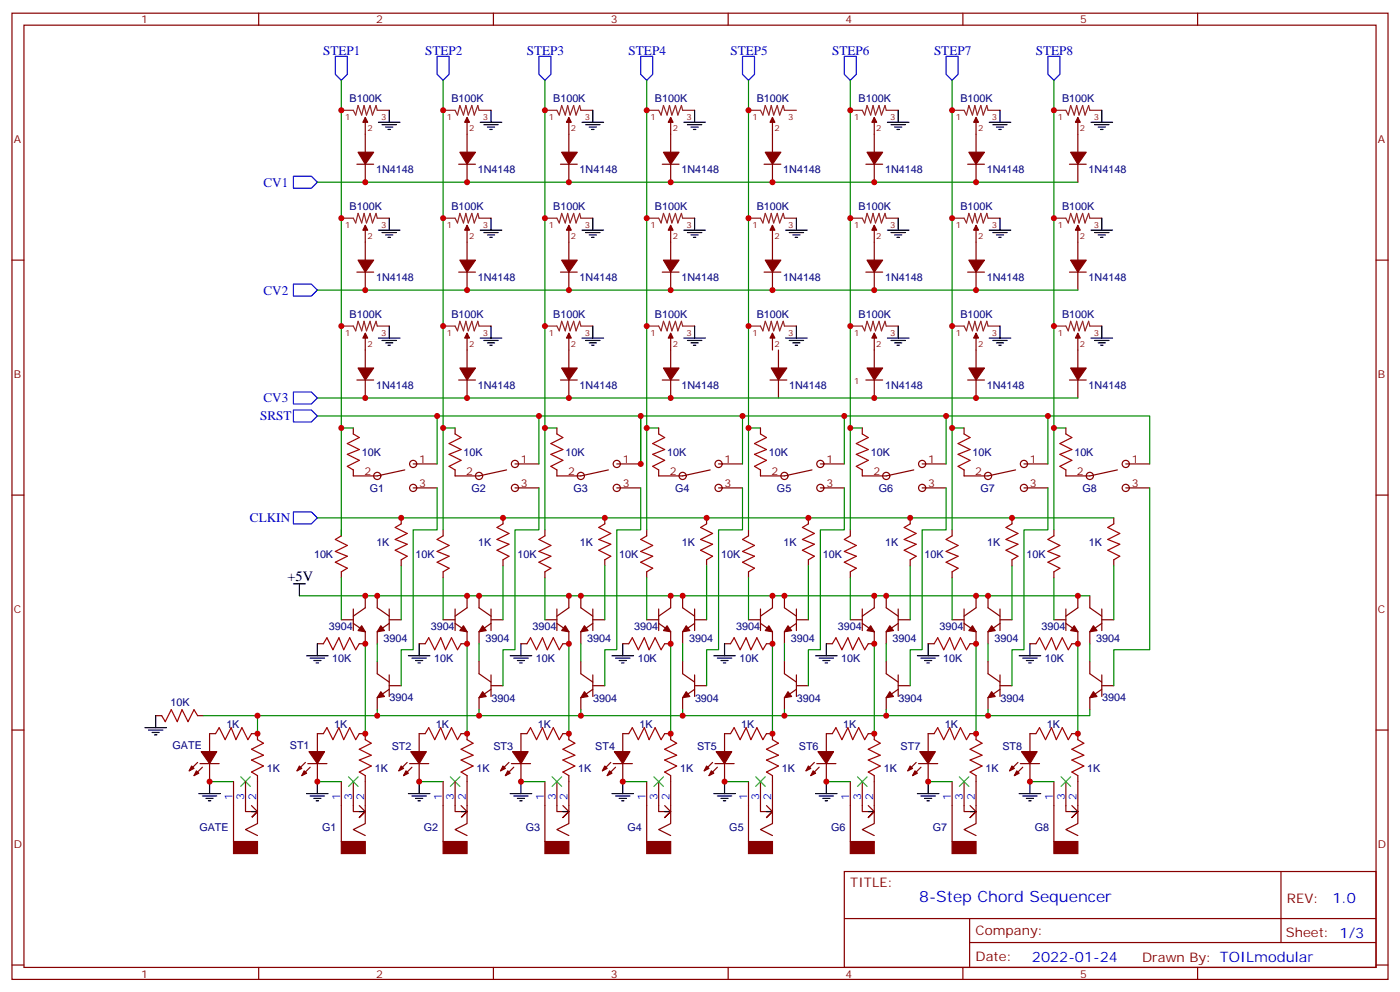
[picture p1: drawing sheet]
<svg xmlns="http://www.w3.org/2000/svg" width="412mm" height="292mm" viewBox="0 0 412 292" stroke-linecap="round" stroke-linejoin="round" font-family="sans-serif">
<g fill="none" stroke="#870000" stroke-width=".35">
<path d="M3.5 3.9h405.4v284.3h-405.4zM7.1 7.4h398.2v277.3h-398.2zM76.2 3.9v3.5M145.3 3.9v3.5M214.5 3.9v3.5M283.6 3.9v3.5M352.8 3.9v3.5M107.6 36v8.8M137.6 36v8.8M167.6 36v8.8M197.6 36v8.8M227.5 36v8.8"/>
<path d="M257.5 36v8.8M287.5 36v8.8M317.5 36v8.8M105.1 48.3h5M107.6 48.3v5.3M135.1 48.3h5M137.6 48.3v5.3M165.1 48.3h4.9M167.6 48.3v5.3M195.1 48.3h4.9M197.6 48.3v5.3M225.1 48.3h4.9"/>
<path d="M227.5 48.3v5.3M255.1 48.3h4.9M257.5 48.3v5.3M285 48.3h5M287.5 48.3v5.3M315 48.3h5M317.5 48.3v5.3M3.5 76.6h3.6M107.6 67.7v8.9M137.6 67.7v8.9M167.6 67.7v8.9M197.6 67.7v8.9"/>
<path d="M227.5 67.7v8.9M257.5 67.7v8.9M287.5 67.7v8.9M317.5 67.7v8.9M405.3 76.6h3.6M105.1 80.1h5M107.6 80.1v5.3M107.6 99.5v8.8M135.1 80.1h5M137.6 80.1v5.3M137.6 99.5v8.8M165.1 80.1h4.9"/>
<path d="M167.6 80.1v5.3M167.6 99.5v8.8M195.1 80.1h4.9M197.6 80.1v5.3M197.6 99.5v8.8M225.1 80.1h4.9M227.5 80.1v5.3M227.5 99.5v3.5M255.1 80.1h4.9M257.5 80.1v5.3M257.5 99.5v8.8M285 80.1h5"/>
<path d="M287.5 80.1v5.3M287.5 99.5v8.8M315 80.1h5M317.5 80.1v5.3M317.5 99.5v8.8M105.1 111.8h5M107.6 111.8v5.3M135.1 111.8h5M137.6 111.8v5.3M165.1 111.8h4.9M167.6 111.8v5.3M195.1 111.8h4.9"/>
<path d="M197.6 111.8v5.3M226.8 111.8h5M229.3 103v5.3M229.3 111.8v5.3M255.1 111.8h4.9M257.5 111.8v5.3M285 111.8h5M287.5 111.8v5.3M315 111.8h5M317.5 111.8v5.3M104.1 125.9v1.8M104.1 138.3v1.8h7l8.1-1.8"/>
<path d="M121.7 136.5h7.1M134.1 138.3v1.8h7l8.1-1.8M134.1 125.9v1.8M151.7 136.5h7M164 138.3v1.8h7.1l8.1-1.8M164 125.9v1.8M181.7 136.5h7M194 138.3v1.8h7.1l8.1-1.8M194 125.9v1.8M211.7 136.5h7M224 138.3v1.8h7.1l8.1-1.8M224 125.9v1.8"/>
<path d="M241.7 136.5h7M254 138.3v1.8h7.1l8.1-1.8M254 125.9v1.8M271.6 136.5h7.1M284 138.3v1.8h7l8.2-1.8M284 125.9v1.8M301.6 136.5h7.1M314 138.3v1.8h7l8.1-1.8M314 125.9v1.8M331.6 136.5h7.1M3.5 145.7h3.6M100.5 155.9v1.8"/>
<path d="M118.2 152.4v1.8M121.7 143.6h7.1M130.5 155.9v1.8M148.2 152.4v1.8M151.7 143.6h7M160.5 155.9v1.8M178.2 152.4v1.8M181.7 143.6h7M190.5 155.9v1.8M208.1 152.4v1.8M211.7 143.6h7M220.5 155.9v1.8"/>
<path d="M238.1 152.4v1.8M241.7 143.6h7M250.5 155.9v1.8M268.1 152.4v1.8M271.6 143.6h7.1M280.5 155.9v1.8M298.1 152.4v1.8M301.6 143.6h7.1M310.4 155.9v1.8M328.1 152.4v1.8M331.6 143.6h7.1M405.3 145.7h3.6"/>
<path d="M100.5 168.3v1.7M104.1 179.2v6.4M107.6 175.3v3.6l-3.5 2.4M111.1 175.3v3.6l3.6 2.4M114.7 179.2v6.4M118.2 164.7v1.8M130.5 168.3v1.7M134.1 179.2v6.4M137.6 175.3v3.6l-3.5 2.4M141.1 175.3v3.6l3.5 2.4M144.6 179.2v6.4M148.2 164.7v1.8"/>
<path d="M160.5 168.3v1.7M164 179.2v6.4M167.6 175.3v3.6l-3.6 2.4M171.1 175.3v3.6l3.5 2.4M174.6 179.2v6.4M178.2 164.7v1.8M190.5 168.3v1.7M194 179.2v6.4M197.6 175.3v3.6l-3.6 2.4M201.1 175.3v3.6l3.5 2.4M204.6 179.2v6.4M208.1 164.7v1.8"/>
<path d="M220.5 168.3v1.7M224 179.2v6.4M227.5 175.3v3.6l-3.5 2.4M231.1 175.3v3.6l3.5 2.4M234.6 179.2v6.4M238.1 164.7v1.8M250.5 168.3v1.7M254 179.2v6.4M257.5 175.3v3.6l-3.5 2.4M261.1 175.3v3.6l3.5 2.4M264.6 179.2v6.4M268.1 164.7v1.8"/>
<path d="M280.5 168.3v1.7M284 179.2v6.4M287.5 175.3v3.6l-3.5 2.4M291 175.3v3.6l3.6 2.4M294.6 179.2v6.4M298.1 164.7v1.8M310.4 168.3v1.7M314 179.2v6.4M317.5 175.3v3.6l-3.5 2.4M321 175.3v3.6l3.6 2.4M324.6 179.2v6.4M328.1 164.7v1.8"/>
<path d="M93.5 189.4h1.7M100.5 182.4h3.6M104.1 183.4l3.5 2.5v3.5h-1.8M111.1 194.7v3.6l3.6 2.4M114.7 182.4h3.5M114.7 198.6v6.4M114.7 183.4l-3.6 2.5v3.5M123.5 189.4h1.7M130.5 182.4h3.6M134.1 183.4l3.5 2.5v3.5h-1.8M141.1 194.7v3.6l3.5 2.4M144.6 182.4h3.6"/>
<path d="M144.6 198.6v6.4M144.6 183.4l-3.5 2.5v3.5M153.5 189.4h1.7M160.5 182.4h3.5M164 183.4l3.6 2.5v3.5h-1.8M171.1 194.7v3.6l3.5 2.4M174.6 182.4h3.6M174.6 198.6v6.4M174.6 183.4l-3.5 2.5v3.5M183.4 189.4h1.8M190.5 182.4h3.5M194 183.4l3.6 2.5v3.5h-1.8"/>
<path d="M201.1 194.7v3.6l3.5 2.4M204.6 182.4h3.5M204.6 198.6v6.4M204.6 183.4l-3.5 2.5v3.5M213.4 189.4h1.8M220.5 182.4h3.5M224 183.4l3.5 2.5v3.5h-1.7M231.1 194.7v3.6l3.5 2.4M234.6 182.4h3.5M234.6 198.6v6.4M234.6 183.4l-3.5 2.5v3.5M243.4 189.4h1.8"/>
<path d="M250.5 182.4h3.5M254 183.4l3.5 2.5v3.5h-1.7M261.1 194.7v3.6l3.5 2.4M264.6 182.4h3.5M264.6 198.6v6.4M264.6 183.4l-3.5 2.5v3.5M273.4 189.4h1.8M280.5 182.4h3.5M284 183.4l3.5 2.5v3.5h-1.7M291 194.7v3.6l3.6 2.4M294.6 182.4h3.5M294.6 198.6v6.4"/>
<path d="M294.6 183.4l-3.6 2.5v3.5M303.4 189.4h1.8M310.4 182.4h3.6M314 183.4l3.5 2.5v3.5h-1.8M321 194.7v3.6l3.6 2.4M324.6 182.4h3.5M324.6 198.6v6.4M324.6 183.4l-3.6 2.5v3.5M3.5 214.8h3.6M45.9 210.6h1.7M58.2 210.6h1.8M63.5 215.9h-1.8v5.3"/>
<path d="M74.1 215.9h1.7v1.8M95.2 215.9h-1.7v5.3M105.8 215.9h1.8v1.8M114.7 202.8l-3.6 2.5v3.5M114.7 201.8h3.5M125.2 215.9h-1.7v5.3M135.8 215.9h1.8v1.8M144.6 202.8l-3.5 2.5v3.5M144.6 201.8h3.6M155.2 215.9h-1.7v5.3M165.8 215.9h1.8v1.8M174.6 202.8l-3.5 2.5v3.5"/>
<path d="M174.6 201.8h3.6M185.2 215.9h-1.8v5.3M195.8 215.9h1.8v1.8M204.6 202.8l-3.5 2.5v3.5M204.6 201.8h3.5M215.2 215.9h-1.8v5.3M225.8 215.9h1.7v1.8M234.6 202.8l-3.5 2.5v3.5M234.6 201.8h3.5M245.2 215.9h-1.8v5.3M255.8 215.9h1.7v1.8M264.6 202.8l-3.5 2.5v3.5"/>
<path d="M264.6 201.8h3.5M275.2 215.9h-1.8v5.3M285.8 215.9h1.7v1.8M294.6 202.8l-3.6 2.5v3.5M294.6 201.8h3.5M305.2 215.9h-1.8v5.3M315.7 215.9h1.8v1.8M324.6 202.8l-3.6 2.5v3.5M324.6 201.8h3.5M405.3 214.8h3.6M58.2 224.4l-2.5 2.4M58.9 224.7h5.7"/>
<path d="M59.6 225.8l-2.5 2.4M61.7 224.7v5.3M68.8 230v17.6M72.3 230v8.8h3.5l-1.7 1.8 1.7-1.8-1.7-1.7M75.8 228.2v14.2l-3.5 1.7 3.5 1.8M90 224.4l-2.5 2.4M90.7 224.7h5.6M91.4 225.8l-2.5 2.4M93.5 224.7v5.3M100.5 230v17.6M104.1 230v8.8h3.5l-1.8 1.8 1.8-1.8-1.8-1.7M107.6 228.2v14.2l-3.5 1.7 3.5 1.8"/>
<path d="M119.9 224.4l-2.4 2.4M120.6 224.7h5.7M121.4 225.8l-2.5 2.4M123.5 224.7v5.3M130.5 230v17.6M134.1 230v8.8h3.5l-1.8 1.8 1.8-1.8-1.8-1.7M137.6 228.2v14.2l-3.5 1.7 3.5 1.8M149.9 224.4l-2.4 2.4M150.6 224.7h5.7M151.3 225.8l-2.4 2.4M153.5 224.7v5.3M160.5 230v17.6"/>
<path d="M164 230v8.8h3.6l-1.8 1.8 1.8-1.8-1.8-1.7M167.6 228.2v14.2l-3.6 1.7 3.6 1.8M179.9 224.4l-2.5 2.4M180.6 224.7h5.7M181.3 225.8l-2.4 2.4M183.4 224.7v5.3M190.5 230v17.6M194 230v8.8h3.6l-1.8 1.8 1.8-1.8-1.8-1.7M197.6 228.2v14.2l-3.6 1.7 3.6 1.8M209.9 224.4l-2.5 2.4M210.6 224.7h5.7M211.3 225.8l-2.5 2.4"/>
<path d="M213.4 224.7v5.3M220.5 230v17.6M224 230v8.8h3.5l-1.7 1.8 1.7-1.8-1.7-1.7M227.5 228.2v14.2l-3.5 1.7 3.5 1.8M239.9 224.4l-2.5 2.4M240.6 224.7h5.6M241.3 225.8l-2.5 2.4M243.4 224.7v5.3M250.5 230v17.6M254 230v8.8h3.5l-1.7 1.8 1.7-1.8-1.7-1.7M257.5 228.2v14.2l-3.5 1.7 3.5 1.8M269.9 224.4l-2.5 2.4"/>
<path d="M270.6 224.7h5.6M271.3 225.8l-2.5 2.4M273.4 224.7v5.3M280.5 230v17.6M284 230v8.8h3.5l-1.7 1.8 1.7-1.8-1.7-1.7M287.5 228.2v14.2l-3.5 1.7 3.5 1.8M299.9 224.4l-2.5 2.4M300.6 224.7h5.6M301.3 225.8l-2.5 2.4M303.4 224.7v5.3M310.4 230v17.6M314 230v8.8h3.5l-1.8 1.8 1.8-1.8-1.8-1.7"/>
<path d="M317.5 228.2v14.2l-3.5 1.7 3.5 1.8M248.7 256.5h156.6v28.2h-156.6zM377.3 256.5v20.9M248.7 270.3h156.5M285.6 277.4h119.6M285.6 270.3v14.1M3.5 284h3.6M76.2 284.7v3.5M145.3 284.7v3.5M214.5 284.7v3.5M283.6 284.7v3.5M352.8 284.7v3.5"/>
<path d="M405.3 284h3.6"/>
<circle cx="121.7" cy="136.5" r="1.06"/>
<circle cx="151.7" cy="136.5" r="1.06"/>
<circle cx="181.7" cy="136.5" r="1.06"/>
<circle cx="211.7" cy="136.5" r="1.06"/>
<circle cx="241.7" cy="136.5" r="1.06"/>
<circle cx="271.6" cy="136.5" r="1.06"/>
<circle cx="301.6" cy="136.5" r="1.06"/>
<circle cx="331.6" cy="136.5" r="1.06"/>
<circle cx="111.1" cy="140.1" r="1.06"/>
<circle cx="121.7" cy="143.6" r="1.06"/>
<circle cx="141.1" cy="140.1" r="1.06"/>
<circle cx="151.7" cy="143.6" r="1.06"/>
<circle cx="171.1" cy="140.1" r="1.06"/>
<circle cx="181.7" cy="143.6" r="1.06"/>
<circle cx="201.1" cy="140.1" r="1.06"/>
<circle cx="211.7" cy="143.6" r="1.06"/>
<circle cx="231.1" cy="140.1" r="1.06"/>
<circle cx="241.7" cy="143.6" r="1.06"/>
<circle cx="261.1" cy="140.1" r="1.06"/>
<circle cx="271.6" cy="143.6" r="1.06"/>
<circle cx="291" cy="140.1" r="1.06"/>
<circle cx="301.6" cy="143.6" r="1.06"/>
<circle cx="321" cy="140.1" r="1.06"/>
<circle cx="331.6" cy="143.6" r="1.06"/>
</g>
<g fill="#870000" stroke="#870000" stroke-width=".35">
<path d="M105.5 44.8h4.6l-2.5 3.5z"/>
<path d="M135.5 44.8h4.6l-2.5 3.5z"/>
<path d="M165.5 44.8h4.5l-2.4 3.5z"/>
<path d="M195.4 44.8h4.6l-2.4 3.5z"/>
<path d="M315.4 44.8h4.6l-2.5 3.5z"/>
<path d="M285.4 44.8h4.6l-2.5 3.5z"/>
<path d="M255.4 44.8h4.6l-2.5 3.5z"/>
<path d="M225.4 44.8h4.6l-2.5 3.5z"/>
<path d="M225.4 76.6h4.6l-2.5 3.5z"/>
<path d="M255.4 76.6h4.6l-2.5 3.5z"/>
<path d="M285.4 76.6h4.6l-2.5 3.5z"/>
<path d="M315.4 76.6h4.6l-2.5 3.5z"/>
<path d="M195.4 76.6h4.6l-2.4 3.5z"/>
<path d="M165.5 76.6h4.5l-2.4 3.5z"/>
<path d="M135.5 76.6h4.6l-2.5 3.5z"/>
<path d="M105.5 76.6h4.6l-2.5 3.5z"/>
<path d="M227.2 108.3h4.6l-2.5 3.5z"/>
<path d="M255.4 108.3h4.6l-2.5 3.5z"/>
<path d="M285.4 108.3h4.6l-2.5 3.5z"/>
<path d="M315.4 108.3h4.6l-2.5 3.5z"/>
<path d="M195.4 108.3h4.6l-2.4 3.5z"/>
<path d="M165.5 108.3h4.5l-2.4 3.5z"/>
<path d="M135.5 108.3h4.6l-2.5 3.5z"/>
<path d="M105.5 108.3h4.6l-2.5 3.5z"/>
<path d="M106.5 184.1l1.1 1.8-2.1-.3z"/>
<path d="M89.6 226.8l.7 .7-1.4 .7z"/>
<path d="M88.2 225.4l.7 .7-1.4 .7z"/>
<path d="M91 221.2h4.6l-2.1 3.5z"/>
<path d="M100.5 247.6h7.1v3.6h-7.1z"/>
<path d="M112.2 184.1l1 1.5-2.1 .3z"/>
<path d="M130.5 247.6h7.1v3.6h-7.1z"/>
<path d="M136.5 184.1l1.1 1.8-2.1-.3z"/>
<path d="M142.2 184.1l1 1.5-2.1 .3z"/>
<path d="M119.6 226.8l.7 .7-1.4 .7z"/>
<path d="M118.2 225.4l.7 .7-1.4 .7z"/>
<path d="M121 221.2h4.6l-2.1 3.5z"/>
<path d="M172.2 184.1l1 1.5-2.1 .3z"/>
<path d="M166.5 184.1l1.1 1.8-2.1-.3z"/>
<path d="M160.5 247.6h7.1v3.6h-7.1z"/>
<path d="M149.6 226.8l.7 .7-1.4 .7z"/>
<path d="M148.2 225.4l.7 .7-1.4 .7z"/>
<path d="M151 221.2h4.6l-2.1 3.5z"/>
<path d="M202.1 184.1l1.1 1.5-2.1 .3z"/>
<path d="M196.5 184.1l1.1 1.8-2.2-.3z"/>
<path d="M190.5 247.6h7.1v3.6h-7.1z"/>
<path d="M179.6 226.8l.7 .7-1.4 .7z"/>
<path d="M178.2 225.4l.7 .7-1.5 .7z"/>
<path d="M181 221.2h4.6l-2.2 3.5z"/>
<path d="M232.1 184.1l1.1 1.5-2.1 .3z"/>
<path d="M226.5 184.1l1 1.8-2.1-.3z"/>
<path d="M220.5 247.6h7v3.6h-7z"/>
<path d="M209.5 226.8l.8 .7-1.5 .7z"/>
<path d="M208.1 225.4l.7 .7-1.4 .7z"/>
<path d="M211 221.2h4.5l-2.1 3.5z"/>
<path d="M262.1 184.1l1.1 1.5-2.1 .3z"/>
<path d="M256.5 184.1l1 1.8-2.1-.3z"/>
<path d="M250.5 247.6h7v3.6h-7z"/>
<path d="M239.5 226.8l.7 .7-1.4 .7z"/>
<path d="M238.1 225.4l.7 .7-1.4 .7z"/>
<path d="M240.9 221.2h4.6l-2.1 3.5z"/>
<path d="M292.1 184.1l1.1 1.5-2.2 .3z"/>
<path d="M286.5 184.1l1 1.8-2.1-.3z"/>
<path d="M280.5 247.6h7v3.6h-7z"/>
<path d="M269.5 226.8l.7 .7-1.4 .7z"/>
<path d="M268.1 225.4l.7 .7-1.4 .7z"/>
<path d="M270.9 221.2h4.6l-2.1 3.5z"/>
<path d="M322.1 184.1l1 1.5-2.1 .3z"/>
<path d="M316.4 184.1l1.1 1.8-2.1-.3z"/>
<path d="M310.4 247.6h7.1v3.6h-7.1z"/>
<path d="M299.5 226.8l.7 .7-1.4 .7z"/>
<path d="M298.1 225.4l.7 .7-1.4 .7z"/>
<path d="M300.9 221.2h4.6l-2.1 3.5z"/>
<path d="M112.2 203.6l1 1.4-2.1 .3z"/>
<path d="M142.2 203.6l1 1.4-2.1 .3z"/>
<path d="M172.2 203.6l1 1.4-2.1 .3z"/>
<path d="M202.1 203.6l1.1 1.4-2.1 .3z"/>
<path d="M232.1 203.6l1.1 1.4-2.1 .3z"/>
<path d="M262.1 203.6l1.1 1.4-2.1 .3z"/>
<path d="M292.1 203.6l1.1 1.4-2.2 .3z"/>
<path d="M322.1 203.6l1 1.4-2.1 .3z"/>
<path d="M68.8 247.6h7v3.6h-7z"/>
<path d="M57.9 226.8l.7 .7-1.5 .7z"/>
<path d="M56.4 225.4l.7 .7-1.4 .7z"/>
<path d="M59.3 221.2h4.6l-2.2 3.5z"/>
<path d="M107.6 34.6l.7 1.4h-1.4z"/>
<path d="M137.6 34.6l.7 1.4h-1.4z"/>
<path d="M167.6 34.6l.7 1.4h-1.4z"/>
<path d="M197.6 34.6l.7 1.4h-1.5z"/>
<path d="M227.5 34.6l.7 1.4h-1.4z"/>
<path d="M257.5 34.6l.7 1.4h-1.4z"/>
<path d="M287.5 34.6l.7 1.4h-1.4z"/>
<path d="M317.5 34.6l.7 1.4h-1.4z"/>
<path d="M107.6 66.3l.7 1.4h-1.4z"/>
<path d="M137.6 66.3l.7 1.4h-1.4z"/>
<path d="M167.6 66.3l.7 1.4h-1.4z"/>
<path d="M197.6 66.3l.7 1.4h-1.5z"/>
<path d="M227.5 66.3l.7 1.4h-1.4z"/>
<path d="M257.5 66.3l.7 1.4h-1.4z"/>
<path d="M287.5 66.3l.7 1.4h-1.4z"/>
<path d="M317.5 66.3l.7 1.4h-1.4z"/>
<path d="M107.6 98.1l.7 1.4h-1.4z"/>
<path d="M137.6 98.1l.7 1.4h-1.4z"/>
<path d="M167.6 98.1l.7 1.4h-1.4z"/>
<path d="M197.6 98.1l.7 1.4h-1.5z"/>
<path d="M227.5 98.1l.7 1.4h-1.4z"/>
<path d="M257.5 98.1l.7 1.4h-1.4z"/>
<path d="M287.5 98.1l.7 1.4h-1.4z"/>
<path d="M317.5 98.1l.7 1.4h-1.4z"/>
</g>
<g fill="none" stroke="#00f" stroke-width=".35">
<path d="M98.8 16.6h3.5v5.3l-1.8 1.7-1.7-1.7zM128.8 16.6h3.5v5.3l-1.8 1.7-1.7-1.7zM158.7 16.6h3.6v5.3l-1.8 1.7-1.8-1.7zM188.7 16.6h3.6v5.3l-1.8 1.7-1.8-1.7zM218.7 16.6h3.5v5.3l-1.7 1.7-1.8-1.7zM248.7 16.6h3.5v5.3l-1.7 1.7-1.8-1.7zM278.7 16.6h3.5v5.3l-1.7 1.7-1.8-1.7zM308.7 16.6h3.5v5.3l-1.8 1.7-1.7-1.7zM86.4 51.9h5.3l1.8 1.7-1.8 1.8h-5.3zM86.4 83.6h5.3l1.8 1.8-1.8 1.7h-5.3zM86.4 115.4h5.3l1.8 1.7-1.8 1.8h-5.3zM86.4 120.6h5.3l1.8 1.8-1.8 1.8h-5.3z"/>
<path d="M86.4 150.6h5.3l1.8 1.8-1.8 1.8h-5.3z"/>
</g>
<g fill="none" stroke="#a10000" stroke-width=".35">
<path d="M104.1 127.7l1.7 1.1-3.5 1.7 3.5 1.8-3.5 1.4 3.5 1.8-3.5 1.7 1.8 1.1M134.1 127.7l1.7 1.1-3.5 1.7 3.5 1.8-3.5 1.4 3.5 1.8-3.5 1.7 1.8 1.1M164 127.7l1.8 1.1-3.5 1.7 3.5 1.8-3.5 1.4 3.5 1.8-3.5 1.7 1.7 1.1M194 127.7l1.8 1.1-3.5 1.7 3.5 1.8-3.5 1.4 3.5 1.8-3.5 1.7 1.7 1.1M224 127.7l1.8 1.1-3.6 1.7 3.6 1.8-3.6 1.4 3.6 1.8-3.6 1.7 1.8 1.1M254 127.7l1.8 1.1-3.6 1.7 3.6 1.8-3.6 1.4 3.6 1.8-3.6 1.7 1.8 1.1M284 127.7l1.8 1.1-3.6 1.7 3.6 1.8-3.6 1.4 3.6 1.8-3.6 1.7 1.8 1.1M314 127.7l1.7 1.1-3.5 1.7 3.5 1.8-3.5 1.4 3.5 1.8-3.5 1.7 1.8 1.1M100.5 157.7l-1.7 1.1 3.5 1.7-3.5 1.8 3.5 1.4-3.5 1.8 3.5 1.7-1.8 1.1M118.2 154.2l-1.8 1 3.5 1.8-3.5 1.8 3.5 1.4-3.5 1.7 3.5 1.8-1.7 1M130.5 157.7l-1.7 1.1 3.5 1.7-3.5 1.8 3.5 1.4-3.5 1.8 3.5 1.7-1.8 1.1M148.2 154.2l-1.8 1 3.5 1.8-3.5 1.8 3.5 1.4-3.5 1.7 3.5 1.8-1.7 1"/>
<path d="M160.5 157.7l-1.8 1.1 3.6 1.7-3.6 1.8 3.6 1.4-3.6 1.8 3.6 1.7-1.8 1.1M178.2 154.2l-1.8 1 3.5 1.8-3.5 1.8 3.5 1.4-3.5 1.7 3.5 1.8-1.7 1M190.5 157.7l-1.8 1.1 3.6 1.7-3.6 1.8 3.6 1.4-3.6 1.8 3.6 1.7-1.8 1.1M208.1 154.2l-1.7 1 3.5 1.8-3.5 1.8 3.5 1.4-3.5 1.7 3.5 1.8-1.8 1M220.5 157.7l-1.8 1.1 3.5 1.7-3.5 1.8 3.5 1.4-3.5 1.8 3.5 1.7-1.7 1.1M238.1 154.2l-1.7 1 3.5 1.8-3.5 1.8 3.5 1.4-3.5 1.7 3.5 1.8-1.8 1M250.5 157.7l-1.8 1.1 3.5 1.7-3.5 1.8 3.5 1.4-3.5 1.8 3.5 1.7-1.7 1.1M268.1 154.2l-1.8 1 3.6 1.8-3.6 1.8 3.6 1.4-3.6 1.7 3.6 1.8-1.8 1M280.5 157.7l-1.8 1.1 3.5 1.7-3.5 1.8 3.5 1.4-3.5 1.8 3.5 1.7-1.7 1.1M298.1 154.2l-1.8 1 3.6 1.8-3.6 1.8 3.6 1.4-3.6 1.7 3.6 1.8-1.8 1M310.4 157.7l-1.7 1.1 3.5 1.7-3.5 1.8 3.5 1.4-3.5 1.8 3.5 1.7-1.8 1.1M328.1 154.2l-1.8 1 3.5 1.8-3.5 1.8 3.5 1.4-3.5 1.7 3.5 1.8-1.7 1"/>
<path d="M95.2 189.4l1.1-1.7 1.8 3.5 1.7-3.5 1.4 3.5 1.8-3.5 1.8 3.5 1-1.8M125.2 189.4l1.1-1.7 1.8 3.5 1.7-3.5 1.4 3.5 1.8-3.5 1.8 3.5 1-1.8M155.2 189.4l1.1-1.7 1.7 3.5 1.8-3.5 1.4 3.5 1.8-3.5 1.7 3.5 1.1-1.8M185.2 189.4l1.1-1.7 1.7 3.5 1.8-3.5 1.4 3.5 1.8-3.5 1.7 3.5 1.1-1.8M215.2 189.4l1.1-1.7 1.7 3.5 1.8-3.5 1.4 3.5 1.8-3.5 1.7 3.5 1.1-1.8M245.2 189.4l1-1.7 1.8 3.5 1.8-3.5 1.4 3.5 1.7-3.5 1.8 3.5 1.1-1.8M275.2 189.4l1-1.7 1.8 3.5 1.8-3.5 1.4 3.5 1.7-3.5 1.8 3.5 1.1-1.8M305.2 189.4l1-1.7 1.8 3.5 1.7-3.5 1.4 3.5 1.8-3.5 1.8 3.5 1-1.8M47.6 210.6l1.1 1.8 1.7-3.6 1.8 3.6 1.4-3.6 1.8 3.6 1.7-3.6 1.1 1.8M63.5 215.9l1.1-1.8 1.7 3.6 1.8-3.6 1.4 3.6 1.8-3.6 1.7 3.6 1.1-1.8M75.8 217.7l1.8 1-3.5 1.8 3.5 1.7-3.5 1.5 3.5 1.7-3.5 1.8 1.7 1M95.2 215.9l1.1-1.8 1.8 3.6 1.7-3.6 1.4 3.6 1.8-3.6 1.8 3.6 1-1.8"/>
<path d="M107.6 217.7l1.8 1-3.6 1.8 3.6 1.7-3.6 1.5 3.6 1.7-3.6 1.8 1.8 1M125.2 215.9l1.1-1.8 1.8 3.6 1.7-3.6 1.4 3.6 1.8-3.6 1.8 3.6 1-1.8M137.6 217.7l1.7 1-3.5 1.8 3.5 1.7-3.5 1.5 3.5 1.7-3.5 1.8 1.8 1M155.2 215.9l1.1-1.8 1.7 3.6 1.8-3.6 1.4 3.6 1.8-3.6 1.7 3.6 1.1-1.8M167.6 217.7l1.7 1-3.5 1.8 3.5 1.7-3.5 1.5 3.5 1.7-3.5 1.8 1.8 1M185.2 215.9l1.1-1.8 1.7 3.6 1.8-3.6 1.4 3.6 1.8-3.6 1.7 3.6 1.1-1.8M197.6 217.7l1.7 1-3.5 1.8 3.5 1.7-3.5 1.5 3.5 1.7-3.5 1.8 1.8 1M215.2 215.9l1.1-1.8 1.7 3.6 1.8-3.6 1.4 3.6 1.8-3.6 1.7 3.6 1.1-1.8M227.5 217.7l1.8 1-3.5 1.8 3.5 1.7-3.5 1.5 3.5 1.7-3.5 1.8 1.7 1M245.2 215.9l1-1.8 1.8 3.6 1.8-3.6 1.4 3.6 1.7-3.6 1.8 3.6 1.1-1.8M257.5 217.7l1.8 1-3.5 1.8 3.5 1.7-3.5 1.5 3.5 1.7-3.5 1.8 1.7 1M275.2 215.9l1-1.8 1.8 3.6 1.8-3.6 1.4 3.6 1.7-3.6 1.8 3.6 1.1-1.8"/>
<path d="M287.5 217.7l1.8 1-3.5 1.8 3.5 1.7-3.5 1.5 3.5 1.7-3.5 1.8 1.7 1M305.2 215.9l1-1.8 1.8 3.6 1.7-3.6 1.4 3.6 1.8-3.6 1.8 3.6 1-1.8M317.5 217.7l1.8 1-3.6 1.8 3.6 1.7-3.6 1.5 3.6 1.7-3.6 1.8 1.8 1"/>
</g>
<g fill="none" stroke="#008700" stroke-width=".35">
<path d="M100.5 23.6v134.1M130.5 23.6v132.3M160.5 23.6v132.3M190.5 23.6v132.3M220.5 23.6v132.3M250.5 23.6v132.3M280.5 23.6v132.3M310.4 23.6v132.3M93.5 53.6h224M93.5 85.4h224M93.5 117.1h224M93.5 122.4h245.2v14.1"/>
<path d="M100.5 125.9h3.6M128.8 122.4v14.1M130.5 125.9h3.6M158.7 122.4v14.1M160.5 125.9h3.5M188.7 122.4v14.1M190.5 125.9h3.5M218.7 122.4v14.1M220.5 125.9h3.5M248.7 122.4v14.1M250.5 125.9h3.5M278.7 122.4v14.1"/>
<path d="M280.5 125.9h3.5M308.7 122.4v14.1M310.4 125.9h3.6M93.5 152.4h234.6M128.8 143.6v12.3h-7.1v35.3h-3.5v10.6M158.7 143.6v12.3h-7v35.3h-3.5v10.6M188.7 143.6v12.3h-7v35.3h-3.5v10.6M218.7 143.6v12.3h-7v35.3h-3.6v10.6M248.7 143.6v12.3h-7v35.3h-3.6v10.6M278.7 143.6v12.3h-7.1v35.3h-3.5v10.6M308.7 143.6v12.3h-7.1v35.3h-3.5v10.6M338.7 143.6v47.6h-10.6v10.6"/>
<path d="M88.2 175.3h232.8M100.5 170v12.4M118.2 166.5v15.9M130.5 170v12.4M148.2 166.5v15.9M160.5 170v12.4M178.2 166.5v15.9M190.5 170v12.4M208.1 166.5v15.9M220.5 170v12.4M238.1 166.5v15.9M250.5 170v12.4"/>
<path d="M268.1 166.5v15.9M280.5 170v12.4M298.1 166.5v15.9M310.4 170v12.4M328.1 166.5v15.9M107.6 189.4v26.5M111.1 189.4v5.3M137.6 189.4v26.5M141.1 189.4v5.3M167.6 189.4v26.5M171.1 189.4v5.3M197.6 189.4v26.5"/>
<path d="M201.1 189.4v5.3M227.5 189.4v26.5M231.1 189.4v5.3M257.5 189.4v26.5M261.1 189.4v5.3M287.5 189.4v26.5M291 189.4v5.3M317.5 189.4v26.5M321 189.4v5.3M60 210.6h15.8M111.1 208.8v1.8M141.1 208.8v1.8"/>
<path d="M171.1 208.8v1.8M201.1 208.8v1.8M231.1 208.8v1.8M261.1 208.8v1.8M291 208.8v1.8M321 208.8v1.8h-245.2v5.3M61.7 230h7.1M93.5 230h7M123.5 230h7M153.5 230h7M183.4 230h7.1M213.4 230h7.1"/>
<path d="M243.4 230h7.1M273.4 230h7.1M303.4 230h7"/>
</g>
<g fill="none" stroke="#000" stroke-width=".35">
<path d="M111.5 36h6.3M112.5 36.7h4.3M113.6 37.4h2.1M114.3 38.1h.7M114.7 32.5v3.5M141.5 36h6.3M142.5 36.7h4.3M143.6 37.4h2.1M144.3 38.1h.7M144.6 32.5v3.5M171.4 36h6.4M172.5 36.7h4.2"/>
<path d="M173.6 37.4h2.1M174.3 38.1h.7M174.6 32.5v3.5M201.4 36h6.4M202.5 36.7h4.2M203.6 37.4h2.1M204.3 38.1h.7M204.6 32.5v3.5M261.4 36h6.4M262.5 36.7h4.2M263.5 37.4h2.1M264.2 38.1h.7"/>
<path d="M264.6 32.5v3.5M291.4 36h6.3M292.5 36.7h4.2M293.5 37.4h2.1M294.2 38.1h.7M294.6 32.5v3.5M321.4 36h6.3M322.4 36.7h4.3M323.5 37.4h2.1M324.2 38.1h.7M324.6 32.5v3.5M111.5 67.7h6.3"/>
<path d="M112.5 68.4h4.3M113.6 69.1h2.1M114.3 69.8h.7M114.7 64.2v3.5M141.5 67.7h6.3M142.5 68.4h4.3M143.6 69.1h2.1M144.3 69.8h.7M144.6 64.2v3.5M171.4 67.7h6.4M172.5 68.4h4.2M173.6 69.1h2.1"/>
<path d="M174.3 69.8h.7M174.6 64.2v3.5M201.4 67.7h6.4M202.5 68.4h4.2M203.6 69.1h2.1M204.3 69.8h.7M204.6 64.2v3.5M231.4 67.7h6.4M232.5 68.4h4.2M233.5 69.1h2.2M234.2 69.8h.7M234.6 64.2v3.5"/>
<path d="M261.4 67.7h6.4M262.5 68.4h4.2M263.5 69.1h2.1M264.2 69.8h.7M264.6 64.2v3.5M291.4 67.7h6.3M292.5 68.4h4.2M293.5 69.1h2.1M294.2 69.8h.7M294.6 64.2v3.5M321.4 67.7h6.3M322.4 68.4h4.3"/>
<path d="M323.5 69.1h2.1M324.2 69.8h.7M324.6 64.2v3.5M111.5 99.5h6.3M114.7 96v3.5M141.5 99.5h6.3M144.6 96v3.5M171.4 99.5h6.4M174.6 96v3.5M201.4 99.5h6.4M204.6 96v3.5M231.4 99.5h6.4"/>
<path d="M234.6 96v3.5M261.4 99.5h6.4M264.6 96v3.5M291.4 99.5h6.3M294.6 96v3.5M321.4 99.5h6.3M324.6 96v3.5M112.5 100.2h4.3M113.6 100.9h2.1M114.3 101.6h.7M142.5 100.2h4.3M143.6 100.9h2.1"/>
<path d="M144.3 101.6h.7M172.5 100.2h4.2M173.6 100.9h2.1M174.3 101.6h.7M202.5 100.2h4.2M203.6 100.9h2.1M204.3 101.6h.7M232.5 100.2h4.2M233.5 100.9h2.2M234.2 101.6h.7M262.5 100.2h4.2M263.5 100.9h2.1"/>
<path d="M264.2 101.6h.7M292.5 100.2h4.2M293.5 100.9h2.1M294.2 101.6h.7M322.4 100.2h4.3M323.5 100.9h2.1M324.2 101.6h.7M86.4 171.8h3.6M88.2 171.8v3.5M90.3 193h6.4M91.4 193.7h4.2M92.4 194.4h2.1"/>
<path d="M93.1 195.1h.7M93.5 189.4v3.6M120.3 193h6.3M121.4 193.7h4.2M122.4 194.4h2.1M123.1 195.1h.7M123.5 189.4v3.6M150.3 193h6.3M151.3 193.7h4.3M152.4 194.4h2.1M153.1 195.1h.7M153.5 189.4v3.6"/>
<path d="M180.3 193h6.3M181.3 193.7h4.3M182.4 194.4h2.1M183.1 195.1h.7M183.4 189.4v3.6M210.3 193h6.3M211.3 193.7h4.2M212.4 194.4h2.1M213.1 195.1h.7M213.4 189.4v3.6M240.2 193h6.4M241.3 193.7h4.2"/>
<path d="M242.4 194.4h2.1M243.1 195.1h.7M243.4 189.4v3.6M270.2 193h6.4M271.3 193.7h4.2M272.3 194.4h2.2M273 195.1h.8M273.4 189.4v3.6M300.2 193h6.4M301.3 193.7h4.2M302.3 194.4h2.1M303 195.1h.7"/>
<path d="M303.4 189.4v3.6M42.7 214.1h6.3M43.7 214.8h4.3M44.8 215.5h2.1M45.5 216.3h.7M45.9 210.6v3.5M58.6 233.5h6.3M59.6 234.2h4.3M60.7 234.9h2.1M61.4 235.7h.7M61.7 230v3.5M74.1 238.8h1.7"/>
<path d="M90.3 233.5h6.4M91.4 234.2h4.2M92.4 234.9h2.1M93.1 235.7h.7M93.5 230v3.5M105.8 238.8h1.8M120.3 233.5h6.3M121.4 234.2h4.2M122.4 234.9h2.1M123.1 235.7h.7M123.5 230v3.5M135.8 238.8h1.8"/>
<path d="M150.3 233.5h6.3M151.3 234.2h4.3M152.4 234.9h2.1M153.1 235.7h.7M153.5 230v3.5M165.8 238.8h1.8M180.3 233.5h6.3M181.3 234.2h4.3M182.4 234.9h2.1M183.1 235.7h.7M183.4 230v3.5M195.8 238.8h1.8"/>
<path d="M210.3 233.5h6.3M211.3 234.2h4.2M212.4 234.9h2.1M213.1 235.7h.7M213.4 230v3.5M225.8 238.8h1.7M240.2 233.5h6.4M241.3 234.2h4.2M242.4 234.9h2.1M243.1 235.7h.7M243.4 230v3.5M255.8 238.8h1.7"/>
<path d="M270.2 233.5h6.4M271.3 234.2h4.2M272.3 234.9h2.2M273 235.7h.8M273.4 230v3.5M285.8 238.8h1.7M300.2 233.5h6.4M301.3 234.2h4.2M302.3 234.9h2.1M303 235.7h.7M303.4 230v3.5M315.7 238.8h1.8"/>
</g>
<g fill="none" stroke="#3c3" stroke-width=".35">
<path d="M70.9 228.6l2.8 2.8M73.7 228.6l-2.8 2.8M102.7 228.6l2.8 2.8M105.5 228.6l-2.8 2.8M132.6 228.6l2.9 2.8M135.5 228.6l-2.9 2.8M162.6 228.6l2.9 2.8M165.5 228.6l-2.9 2.8M192.6 228.6l2.8 2.8M195.4 228.6l-2.8 2.8M222.6 228.6l2.8 2.8M225.4 228.6l-2.8 2.8"/>
<path d="M252.6 228.6l2.8 2.8M255.4 228.6l-2.8 2.8M282.6 228.6l2.8 2.8M285.4 228.6l-2.8 2.8M312.6 228.6l2.8 2.8M315.4 228.6l-2.8 2.8"/>
</g>
<g fill="none" stroke="#8c2424" stroke-width=".35">
<path d="M100.5 32.5h3.6l.7 1.4 .7-2.9 1 2.9 .7-2.9 .7 2.9 1.1-2.9 .7 2.9 1.1-2.9 .3 1.5h3.6M107.6 34.6v1.4M130.5 32.5h3.6l.7 1.4 .7-2.9 1 2.9 .7-2.9 .7 2.9 1.1-2.9 .7 2.9 1.1-2.9 .3 1.5h3.5M137.6 34.6v1.4M160.5 32.5h3.5l.7 1.4 .8-2.9 1 2.9 .7-2.9 .7 2.9 1.1-2.9 .7 2.9 1-2.9 .4 1.5h3.5M167.6 34.6v1.4M190.5 32.5h3.5l.7 1.4 .7-2.9 1.1 2.9 .7-2.9 .7 2.9 1.1-2.9 .7 2.9 1-2.9 .4 1.5h3.5M197.6 34.6v1.4M220.5 32.5h3.5l.7 1.4 .7-2.9 1.1 2.9 .7-2.9 .7 2.9 1.1-2.9 .7 2.9 1-2.9 .4 1.5h3.5M227.5 34.6v1.4M250.5 32.5h3.5l.7 1.4 .7-2.9 1.1 2.9 .7-2.9 .7 2.9 1-2.9 .7 2.9 1.1-2.9 .4 1.5h3.5M257.5 34.6v1.4"/>
<path d="M280.5 32.5h3.5l.7 1.4 .7-2.9 1.1 2.9 .7-2.9 .7 2.9 1-2.9 .7 2.9 1.1-2.9 .3 1.5h3.6M287.5 34.6v1.4M310.4 32.5h3.6l.7 1.4 .7-2.9 1 2.9 .7-2.9 .8 2.9 1-2.9 .7 2.9 1.1-2.9 .3 1.5h3.6M317.5 34.6v1.4M100.5 64.2h3.6l.7 1.4 .7-2.8 1 2.8 .7-2.8 .7 2.8 1.1-2.8 .7 2.8 1.1-2.8 .3 1.4h3.6M107.6 66.3v1.4M130.5 64.2h3.6l.7 1.4 .7-2.8 1 2.8 .7-2.8 .7 2.8 1.1-2.8 .7 2.8 1.1-2.8 .3 1.4h3.5M137.6 66.3v1.4M160.5 64.2h3.5l.7 1.4 .8-2.8 1 2.8 .7-2.8 .7 2.8 1.1-2.8 .7 2.8 1-2.8 .4 1.4h3.5M167.6 66.3v1.4M190.5 64.2h3.5l.7 1.4 .7-2.8 1.1 2.8 .7-2.8 .7 2.8 1.1-2.8 .7 2.8 1-2.8 .4 1.4h3.5M197.6 66.3v1.4"/>
<path d="M220.5 64.2h3.5l.7 1.4 .7-2.8 1.1 2.8 .7-2.8 .7 2.8 1.1-2.8 .7 2.8 1-2.8 .4 1.4h3.5M227.5 66.3v1.4M250.5 64.2h3.5l.7 1.4 .7-2.8 1.1 2.8 .7-2.8 .7 2.8 1-2.8 .7 2.8 1.1-2.8 .4 1.4h3.5M257.5 66.3v1.4M280.5 64.2h3.5l.7 1.4 .7-2.8 1.1 2.8 .7-2.8 .7 2.8 1-2.8 .7 2.8 1.1-2.8 .3 1.4h3.6M287.5 66.3v1.4M310.4 64.2h3.6l.7 1.4 .7-2.8 1 2.8 .7-2.8 .8 2.8 1-2.8 .7 2.8 1.1-2.8 .3 1.4h3.6M317.5 66.3v1.4M100.5 96h3.6l.7 1.4 .7-2.9 1 2.9 .7-2.9 .7 2.9 1.1-2.9 .7 2.9 1.1-2.9 .3 1.5h3.6M107.6 98.1v1.4M130.5 96h3.6l.7 1.4 .7-2.9 1 2.9 .7-2.9 .7 2.9 1.1-2.9 .7 2.9 1.1-2.9 .3 1.5h3.5M137.6 98.1v1.4"/>
<path d="M160.5 96h3.5l.7 1.4 .8-2.9 1 2.9 .7-2.9 .7 2.9 1.1-2.9 .7 2.9 1-2.9 .4 1.5h3.5M167.6 98.1v1.4M190.5 96h3.5l.7 1.4 .7-2.9 1.1 2.9 .7-2.9 .7 2.9 1.1-2.9 .7 2.9 1-2.9 .4 1.5h3.5M197.6 98.1v1.4M220.5 96h3.5l.7 1.4 .7-2.9 1.1 2.9 .7-2.9 .7 2.9 1.1-2.9 .7 2.9 1-2.9 .4 1.5h3.5M227.5 98.1v1.4M250.5 96h3.5l.7 1.4 .7-2.9 1.1 2.9 .7-2.9 .7 2.9 1-2.9 .7 2.9 1.1-2.9 .4 1.5h3.5M257.5 98.1v1.4M280.5 96h3.5l.7 1.4 .7-2.9 1.1 2.9 .7-2.9 .7 2.9 1-2.9 .7 2.9 1.1-2.9 .3 1.5h3.6M287.5 98.1v1.4M310.4 96h3.6l.7 1.4 .7-2.9 1 2.9 .7-2.9 .8 2.9 1-2.9 .7 2.9 1.1-2.9 .3 1.5h3.6M317.5 98.1v1.4"/>
</g>
<g fill="#c00">
<circle cx="107.6" cy="189.4" r=".88"/>
<circle cx="107.6" cy="215.9" r=".88"/>
<circle cx="137.6" cy="215.9" r=".88"/>
<circle cx="137.6" cy="189.4" r=".88"/>
<circle cx="167.6" cy="189.4" r=".88"/>
<circle cx="167.6" cy="215.9" r=".88"/>
<circle cx="197.6" cy="189.4" r=".88"/>
<circle cx="197.6" cy="215.9" r=".88"/>
<circle cx="227.5" cy="189.4" r=".88"/>
<circle cx="227.5" cy="215.9" r=".88"/>
<circle cx="257.5" cy="189.4" r=".88"/>
<circle cx="257.5" cy="215.9" r=".88"/>
<circle cx="287.5" cy="189.4" r=".88"/>
<circle cx="287.5" cy="215.9" r=".88"/>
<circle cx="317.5" cy="189.4" r=".88"/>
<circle cx="317.5" cy="215.9" r=".88"/>
<circle cx="107.6" cy="53.6" r=".88"/>
<circle cx="137.6" cy="53.6" r=".88"/>
<circle cx="167.6" cy="53.6" r=".88"/>
<circle cx="197.6" cy="53.6" r=".88"/>
<circle cx="287.5" cy="53.6" r=".88"/>
<circle cx="257.5" cy="53.6" r=".88"/>
<circle cx="227.5" cy="53.6" r=".88"/>
<circle cx="75.8" cy="215.9" r=".88"/>
<circle cx="111.1" cy="210.6" r=".88"/>
<circle cx="141.1" cy="210.6" r=".88"/>
<circle cx="171.1" cy="210.6" r=".88"/>
<circle cx="201.1" cy="210.6" r=".88"/>
<circle cx="231.1" cy="210.6" r=".88"/>
<circle cx="261.1" cy="210.6" r=".88"/>
<circle cx="291" cy="210.6" r=".88"/>
<circle cx="75.8" cy="210.6" r=".88"/>
<circle cx="100.5" cy="32.5" r=".88"/>
<circle cx="130.5" cy="32.5" r=".88"/>
<circle cx="160.5" cy="32.5" r=".88"/>
<circle cx="190.5" cy="32.5" r=".88"/>
<circle cx="220.5" cy="32.5" r=".88"/>
<circle cx="250.5" cy="32.5" r=".88"/>
<circle cx="280.5" cy="32.5" r=".88"/>
<circle cx="310.4" cy="32.5" r=".88"/>
<circle cx="100.5" cy="125.9" r=".88"/>
<circle cx="130.5" cy="125.9" r=".88"/>
<circle cx="128.8" cy="122.4" r=".88"/>
<circle cx="158.8" cy="122.4" r=".88"/>
<circle cx="188.7" cy="122.4" r=".88"/>
<circle cx="188.7" cy="136.5" r=".88"/>
<circle cx="218.7" cy="122.4" r=".88"/>
<circle cx="248.7" cy="122.4" r=".88"/>
<circle cx="278.7" cy="122.4" r=".88"/>
<circle cx="308.7" cy="122.4" r=".88"/>
<circle cx="160.5" cy="125.9" r=".88"/>
<circle cx="190.5" cy="125.9" r=".88"/>
<circle cx="220.5" cy="125.9" r=".88"/>
<circle cx="250.5" cy="125.9" r=".88"/>
<circle cx="280.5" cy="125.9" r=".88"/>
<circle cx="310.4" cy="125.9" r=".88"/>
<circle cx="100.5" cy="64.2" r=".88"/>
<circle cx="130.5" cy="64.2" r=".88"/>
<circle cx="160.5" cy="64.2" r=".88"/>
<circle cx="190.5" cy="64.2" r=".88"/>
<circle cx="220.5" cy="64.2" r=".88"/>
<circle cx="250.5" cy="64.2" r=".88"/>
<circle cx="280.5" cy="64.2" r=".88"/>
<circle cx="310.4" cy="64.2" r=".88"/>
<circle cx="227.5" cy="85.4" r=".88"/>
<circle cx="257.5" cy="85.4" r=".88"/>
<circle cx="287.5" cy="85.4" r=".88"/>
<circle cx="197.6" cy="85.4" r=".88"/>
<circle cx="167.6" cy="85.4" r=".88"/>
<circle cx="137.6" cy="85.4" r=".88"/>
<circle cx="107.6" cy="85.4" r=".88"/>
<circle cx="100.5" cy="96" r=".88"/>
<circle cx="130.5" cy="96" r=".88"/>
<circle cx="160.5" cy="96" r=".88"/>
<circle cx="190.5" cy="96" r=".88"/>
<circle cx="220.5" cy="96" r=".88"/>
<circle cx="250.5" cy="96" r=".88"/>
<circle cx="280.5" cy="96" r=".88"/>
<circle cx="310.4" cy="96" r=".88"/>
<circle cx="257.5" cy="117.1" r=".88"/>
<circle cx="287.5" cy="117.1" r=".88"/>
<circle cx="197.6" cy="117.1" r=".88"/>
<circle cx="167.6" cy="117.1" r=".88"/>
<circle cx="137.6" cy="117.1" r=".88"/>
<circle cx="107.6" cy="117.1" r=".88"/>
<circle cx="148.2" cy="152.4" r=".88"/>
<circle cx="118.2" cy="152.4" r=".88"/>
<circle cx="178.2" cy="152.4" r=".88"/>
<circle cx="208.1" cy="152.4" r=".88"/>
<circle cx="238.1" cy="152.4" r=".88"/>
<circle cx="268.1" cy="152.4" r=".88"/>
<circle cx="298.1" cy="152.4" r=".88"/>
<circle cx="107.6" cy="175.3" r=".88"/>
<circle cx="111.1" cy="175.3" r=".88"/>
<circle cx="137.6" cy="175.3" r=".88"/>
<circle cx="141.1" cy="175.3" r=".88"/>
<circle cx="171.1" cy="175.3" r=".88"/>
<circle cx="167.6" cy="175.3" r=".88"/>
<circle cx="201.1" cy="175.3" r=".88"/>
<circle cx="197.6" cy="175.3" r=".88"/>
<circle cx="231.1" cy="175.3" r=".88"/>
<circle cx="227.5" cy="175.3" r=".88"/>
<circle cx="261.1" cy="175.3" r=".88"/>
<circle cx="257.5" cy="175.3" r=".88"/>
<circle cx="291" cy="175.3" r=".88"/>
<circle cx="287.5" cy="175.3" r=".88"/>
<circle cx="317.5" cy="175.3" r=".88"/>
<circle cx="303.4" cy="230" r=".88"/>
<circle cx="273.4" cy="230" r=".88"/>
<circle cx="243.4" cy="230" r=".88"/>
<circle cx="213.4" cy="230" r=".88"/>
<circle cx="183.4" cy="230" r=".88"/>
<circle cx="153.5" cy="230" r=".88"/>
<circle cx="93.5" cy="230" r=".88"/>
<circle cx="61.7" cy="230" r=".88"/>
<circle cx="123.5" cy="230" r=".88"/>
</g>
<text font-size="4.6" fill="#00f" x="270.8" y="265.5">8-Step Chord Sequencer</text>
<text font-size="4.2" x="84.7" y="171.1">+5V</text>
<g font-size="4.2" fill="#00f">
<text x="392.5" y="265.7">1.0</text>
<text x="304" y="283.1">2022-01-24</text>
</g>
<g font-size="3.9" fill="#00f">
<text x="95.2" y="16.1">STEP1</text>
<text x="125.2" y="16.1">STEP2</text>
<text x="155.2" y="16.1">STEP3</text>
<text x="185.2" y="16.1">STEP4</text>
<text x="215.2" y="16.1">STEP5</text>
<text x="245.1" y="16.1">STEP6</text>
<text x="275.1" y="16.1">STEP7</text>
<text x="305.1" y="16.1">STEP8</text>
<text x="77.6" y="54.9">CV1</text>
<text x="77.6" y="86.7">CV2</text>
<text x="77.6" y="118.4">CV3</text>
<text x="76.6" y="123.7">SRST</text>
<text x="73.6" y="153.7">CLKIN</text>
</g>
<g font-size="3.9" fill="#800">
<text x="250.5" y="261.1">TITLE:</text>
<text x="379.1" y="265.7">REV:</text>
<text x="287.4" y="275.3">Company:</text>
<text x="378.7" y="275.9">Sheet: 1/3</text>
<text x="287.4" y="282.9">Date:</text>
<text x="336.4" y="283">Drawn By: TOILmodular</text>
</g>
<g font-size="3.2" fill="#800">
<text x="41.6" y="6.9">1</text>
<text x="110.8" y="6.9">2</text>
<text x="179.9" y="6.9">3</text>
<text x="249.1" y="6.9">4</text>
<text x="318.2" y="6.9">5</text>
<text x="4.1" y="42">A</text>
<text x="405.9" y="42">A</text>
<text x="4.1" y="111.1">B</text>
<text x="405.9" y="111.1">B</text>
<text x="123.5" y="136.2">1</text>
<text x="153.5" y="136.2">1</text>
<text x="183.4" y="136.2">1</text>
<text x="213.4" y="136.2">1</text>
<text x="243.4" y="136.2">1</text>
<text x="273.4" y="136.2">1</text>
<text x="303.4" y="136.2">1</text>
<text x="333.4" y="136.2">1</text>
<text x="107.3" y="139.7">2</text>
<text x="123.5" y="143.2">3</text>
<text x="137.3" y="139.7">2</text>
<text x="153.5" y="143.2">3</text>
<text x="167.3" y="139.7">2</text>
<text x="183.4" y="143.2">3</text>
<text x="197.3" y="139.7">2</text>
<text x="213.4" y="143.2">3</text>
<text x="227.3" y="139.7">2</text>
<text x="243.4" y="143.2">3</text>
<text x="257.3" y="139.7">2</text>
<text x="273.4" y="143.2">3</text>
<text x="287.3" y="139.7">2</text>
<text x="303.4" y="143.2">3</text>
<text x="317.2" y="139.7">2</text>
<text x="333.4" y="143.2">3</text>
<text x="4.1" y="180.3">C</text>
<text x="405.9" y="180.3">C</text>
<text x="4.1" y="249.4">D</text>
<text x="405.9" y="249.4">D</text>
<text x="41.6" y="287.7">1</text>
<text x="110.8" y="287.7">2</text>
<text x="179.9" y="287.7">3</text>
<text x="249.1" y="287.7">4</text>
<text x="318.2" y="287.7">5</text>
</g>
<g font-size="3.2" fill="#000080">
<text x="103" y="30.1">B100K</text>
<text x="133" y="30.1">B100K</text>
<text x="162.9" y="30.1">B100K</text>
<text x="192.9" y="30.1">B100K</text>
<text x="222.9" y="30.1">B100K</text>
<text x="252.9" y="30.1">B100K</text>
<text x="282.9" y="30.1">B100K</text>
<text x="312.9" y="30.1">B100K</text>
<text x="110.8" y="50.9">1N4148</text>
<text x="140.8" y="50.9">1N4148</text>
<text x="170.7" y="50.9">1N4148</text>
<text x="200.7" y="50.9">1N4148</text>
<text x="230.7" y="50.9">1N4148</text>
<text x="260.7" y="50.9">1N4148</text>
<text x="290.7" y="50.9">1N4148</text>
<text x="320.7" y="50.9">1N4148</text>
<text x="103" y="61.8">B100K</text>
<text x="133" y="61.8">B100K</text>
<text x="162.9" y="61.8">B100K</text>
<text x="192.9" y="61.8">B100K</text>
<text x="222.9" y="61.8">B100K</text>
<text x="252.9" y="61.8">B100K</text>
<text x="282.9" y="61.8">B100K</text>
<text x="312.9" y="61.8">B100K</text>
<text x="110.8" y="82.6">1N4148</text>
<text x="140.8" y="82.6">1N4148</text>
<text x="170.7" y="82.6">1N4148</text>
<text x="200.7" y="82.6">1N4148</text>
<text x="230.7" y="82.6">1N4148</text>
<text x="260.7" y="82.6">1N4148</text>
<text x="290.7" y="82.6">1N4148</text>
<text x="320.7" y="82.6">1N4148</text>
<text x="103" y="93.6">B100K</text>
<text x="133" y="93.6">B100K</text>
<text x="162.9" y="93.6">B100K</text>
<text x="192.9" y="93.6">B100K</text>
<text x="222.9" y="93.6">B100K</text>
<text x="252.9" y="93.6">B100K</text>
<text x="282.9" y="93.6">B100K</text>
<text x="312.9" y="93.6">B100K</text>
<text x="110.8" y="114.4">1N4148</text>
<text x="140.8" y="114.4">1N4148</text>
<text x="170.7" y="114.4">1N4148</text>
<text x="200.7" y="114.4">1N4148</text>
<text x="232.5" y="114.4">1N4148</text>
<text x="260.7" y="114.4">1N4148</text>
<text x="290.7" y="114.4">1N4148</text>
<text x="320.7" y="114.4">1N4148</text>
<text x="106.6" y="134.1">10K</text>
<text x="136.6" y="134.2">10K</text>
<text x="166.5" y="134.2">10K</text>
<text x="196.5" y="134.2">10K</text>
<text x="226.5" y="134.2">10K</text>
<text x="256.5" y="134.2">10K</text>
<text x="286.5" y="134.2">10K</text>
<text x="316.5" y="134.2">10K</text>
<text x="108.9" y="144.8">G1</text>
<text x="138.9" y="144.8">G2</text>
<text x="168.9" y="144.8">G3</text>
<text x="198.9" y="144.8">G4</text>
<text x="228.9" y="144.8">G5</text>
<text x="258.9" y="144.8">G6</text>
<text x="288.8" y="144.8">G7</text>
<text x="318.8" y="144.8">G8</text>
<text x="110.9" y="160.6">1K</text>
<text x="140.8" y="160.6">1K</text>
<text x="170.8" y="160.6">1K</text>
<text x="200.8" y="160.6">1K</text>
<text x="230.8" y="160.6">1K</text>
<text x="260.8" y="160.6">1K</text>
<text x="290.8" y="160.6">1K</text>
<text x="320.8" y="160.6">1K</text>
<text x="92.5" y="164.1">10K</text>
<text x="122.4" y="164.2">10K</text>
<text x="152.4" y="164.2">10K</text>
<text x="182.4" y="164.2">10K</text>
<text x="212.4" y="164.2">10K</text>
<text x="242.4" y="164.2">10K</text>
<text x="272.4" y="164.2">10K</text>
<text x="302.4" y="164.2">10K</text>
<text x="96.9" y="185.3">3904</text>
<text x="126.9" y="185.3">3904</text>
<text x="156.9" y="185.3">3904</text>
<text x="186.8" y="185.3">3904</text>
<text x="216.8" y="185.3">3904</text>
<text x="246.8" y="185.3">3904</text>
<text x="276.8" y="185.3">3904</text>
<text x="306.8" y="185.3">3904</text>
<text x="113" y="188.8">3904</text>
<text x="143" y="188.8">3904</text>
<text x="173" y="188.8">3904</text>
<text x="203" y="188.8">3904</text>
<text x="233" y="188.8">3904</text>
<text x="262.9" y="188.8">3904</text>
<text x="292.9" y="188.8">3904</text>
<text x="322.9" y="188.8">3904</text>
<text x="97.9" y="194.7">10K</text>
<text x="127.9" y="194.7">10K</text>
<text x="157.9" y="194.7">10K</text>
<text x="187.8" y="194.7">10K</text>
<text x="217.8" y="194.7">10K</text>
<text x="247.8" y="194.7">10K</text>
<text x="277.8" y="194.7">10K</text>
<text x="307.8" y="194.7">10K</text>
<text x="50.3" y="207.8">10K</text>
<text x="114.8" y="206.4">3904</text>
<text x="144.8" y="206.5">3904</text>
<text x="174.7" y="206.5">3904</text>
<text x="204.7" y="206.5">3904</text>
<text x="234.7" y="206.5">3904</text>
<text x="264.7" y="206.5">3904</text>
<text x="294.7" y="206.5">3904</text>
<text x="324.7" y="206.4">3904</text>
<text x="66.7" y="214.1">1K</text>
<text x="98.4" y="214.1">1K</text>
<text x="128.4" y="214.1">1K</text>
<text x="158.4" y="214.1">1K</text>
<text x="188.4" y="214.1">1K</text>
<text x="218.4" y="214.1">1K</text>
<text x="248.4" y="214.1">1K</text>
<text x="278.3" y="214.1">1K</text>
<text x="308.3" y="214.1">1K</text>
<text x="50.8" y="220.5">GATE</text>
<text x="85.4" y="220.5">ST1</text>
<text x="115.4" y="220.6">ST2</text>
<text x="145.4" y="220.6">ST3</text>
<text x="175.3" y="220.6">ST4</text>
<text x="205.3" y="220.6">ST5</text>
<text x="235.3" y="220.6">ST6</text>
<text x="265.3" y="220.6">ST7</text>
<text x="295.3" y="220.6">ST8</text>
<text x="78.6" y="227.3">1K</text>
<text x="110.4" y="227.3">1K</text>
<text x="140.4" y="227.3">1K</text>
<text x="170.3" y="227.3">1K</text>
<text x="200.3" y="227.3">1K</text>
<text x="230.3" y="227.3">1K</text>
<text x="260.3" y="227.3">1K</text>
<text x="290.3" y="227.3">1K</text>
<text x="320.3" y="227.3">1K</text>
<text x="58.7" y="244.6">GATE</text>
<text x="94.9" y="244.6">G1</text>
<text x="124.9" y="244.6">G2</text>
<text x="154.9" y="244.6">G3</text>
<text x="184.9" y="244.6">G4</text>
<text x="214.8" y="244.6">G5</text>
<text x="244.8" y="244.6">G6</text>
<text x="274.8" y="244.6">G7</text>
<text x="304.8" y="244.6">G8</text>
</g>
<g font-size="3.2" fill="#00f">
<text x="68.4" y="235.3" transform="rotate(-90 68.4 235.3)">1</text>
<text x="72" y="235.3" transform="rotate(-90 72 235.3)">3</text>
<text x="75.5" y="235.3" transform="rotate(-90 75.5 235.3)">2</text>
<text x="100.2" y="235.3" transform="rotate(-90 100.2 235.3)">1</text>
<text x="103.7" y="235.3" transform="rotate(-90 103.7 235.3)">3</text>
<text x="107.2" y="235.3" transform="rotate(-90 107.2 235.3)">2</text>
<text x="130.2" y="235.3" transform="rotate(-90 130.2 235.3)">1</text>
<text x="133.7" y="235.3" transform="rotate(-90 133.7 235.3)">3</text>
<text x="137.2" y="235.3" transform="rotate(-90 137.2 235.3)">2</text>
<text x="160.2" y="235.3" transform="rotate(-90 160.2 235.3)">1</text>
<text x="163.7" y="235.3" transform="rotate(-90 163.7 235.3)">3</text>
<text x="167.2" y="235.3" transform="rotate(-90 167.2 235.3)">2</text>
<text x="190.1" y="235.3" transform="rotate(-90 190.1 235.3)">1</text>
<text x="193.7" y="235.3" transform="rotate(-90 193.7 235.3)">3</text>
<text x="197.2" y="235.3" transform="rotate(-90 197.2 235.3)">2</text>
<text x="220.1" y="235.3" transform="rotate(-90 220.1 235.3)">1</text>
<text x="223.7" y="235.3" transform="rotate(-90 223.7 235.3)">3</text>
<text x="227.2" y="235.3" transform="rotate(-90 227.2 235.3)">2</text>
<text x="250.1" y="235.3" transform="rotate(-90 250.1 235.3)">1</text>
<text x="253.6" y="235.3" transform="rotate(-90 253.6 235.3)">3</text>
<text x="257.2" y="235.3" transform="rotate(-90 257.2 235.3)">2</text>
<text x="280.1" y="235.3" transform="rotate(-90 280.1 235.3)">1</text>
<text x="283.6" y="235.3" transform="rotate(-90 283.6 235.3)">3</text>
<text x="287.2" y="235.3" transform="rotate(-90 287.2 235.3)">2</text>
<text x="310.1" y="235.3" transform="rotate(-90 310.1 235.3)">1</text>
<text x="313.6" y="235.3" transform="rotate(-90 313.6 235.3)">3</text>
<text x="317.1" y="235.3" transform="rotate(-90 317.1 235.3)">2</text>
</g>
<g font-size="2.5" fill="#800">
<text x="101.7" y="35.3">1</text>
<text x="112.3" y="35.3">3</text>
<text x="131.7" y="35.3">1</text>
<text x="142.3" y="35.3">3</text>
<text x="161.7" y="35.3">1</text>
<text x="172.2" y="35.3">3</text>
<text x="191.6" y="35.3">1</text>
<text x="202.2" y="35.3">3</text>
<text x="221.6" y="35.3">1</text>
<text x="232.2" y="35.3">3</text>
<text x="251.6" y="35.3">1</text>
<text x="262.2" y="35.3">3</text>
<text x="281.6" y="35.3">1</text>
<text x="292.2" y="35.3">3</text>
<text x="311.6" y="35.3">1</text>
<text x="322.2" y="35.3">3</text>
<text x="108.2" y="38.6">2</text>
<text x="138.2" y="38.6">2</text>
<text x="168.2" y="38.6">2</text>
<text x="198.2" y="38.6">2</text>
<text x="228.1" y="38.6">2</text>
<text x="258.1" y="38.6">2</text>
<text x="288.1" y="38.6">2</text>
<text x="318.1" y="38.6">2</text>
<text x="101.7" y="67">1</text>
<text x="108.2" y="70.4">2</text>
<text x="112.3" y="67">3</text>
<text x="131.7" y="67">1</text>
<text x="138.2" y="70.4">2</text>
<text x="142.3" y="67">3</text>
<text x="161.7" y="67">1</text>
<text x="168.2" y="70.4">2</text>
<text x="172.2" y="67">3</text>
<text x="191.6" y="67">1</text>
<text x="198.2" y="70.4">2</text>
<text x="202.2" y="67">3</text>
<text x="221.6" y="67">1</text>
<text x="228.1" y="70.4">2</text>
<text x="232.2" y="67">3</text>
<text x="251.6" y="67">1</text>
<text x="258.1" y="70.4">2</text>
<text x="262.2" y="67">3</text>
<text x="281.6" y="67">1</text>
<text x="288.1" y="70.4">2</text>
<text x="292.2" y="67">3</text>
<text x="311.6" y="67">1</text>
<text x="318.1" y="70.4">2</text>
<text x="322.2" y="67">3</text>
<text x="101.7" y="98.8">1</text>
<text x="112.3" y="98.8">3</text>
<text x="131.7" y="98.8">1</text>
<text x="142.3" y="98.8">3</text>
<text x="161.7" y="98.8">1</text>
<text x="172.2" y="98.8">3</text>
<text x="191.6" y="98.8">1</text>
<text x="202.2" y="98.8">3</text>
<text x="221.6" y="98.8">1</text>
<text x="232.2" y="98.8">3</text>
<text x="251.6" y="98.8">1</text>
<text x="262.2" y="98.8">3</text>
<text x="281.6" y="98.8">1</text>
<text x="292.2" y="98.8">3</text>
<text x="311.6" y="98.8">1</text>
<text x="322.2" y="98.8">3</text>
<text x="108.2" y="102.1">2</text>
<text x="138.2" y="102.1">2</text>
<text x="168.2" y="102.1">2</text>
<text x="198.2" y="102.1">2</text>
<text x="228.1" y="102.1">2</text>
<text x="258.1" y="102.1">2</text>
<text x="288.1" y="102.1">2</text>
<text x="318.1" y="102.1">2</text>
<text x="251.6" y="112.9">1</text>
</g>
</svg>
